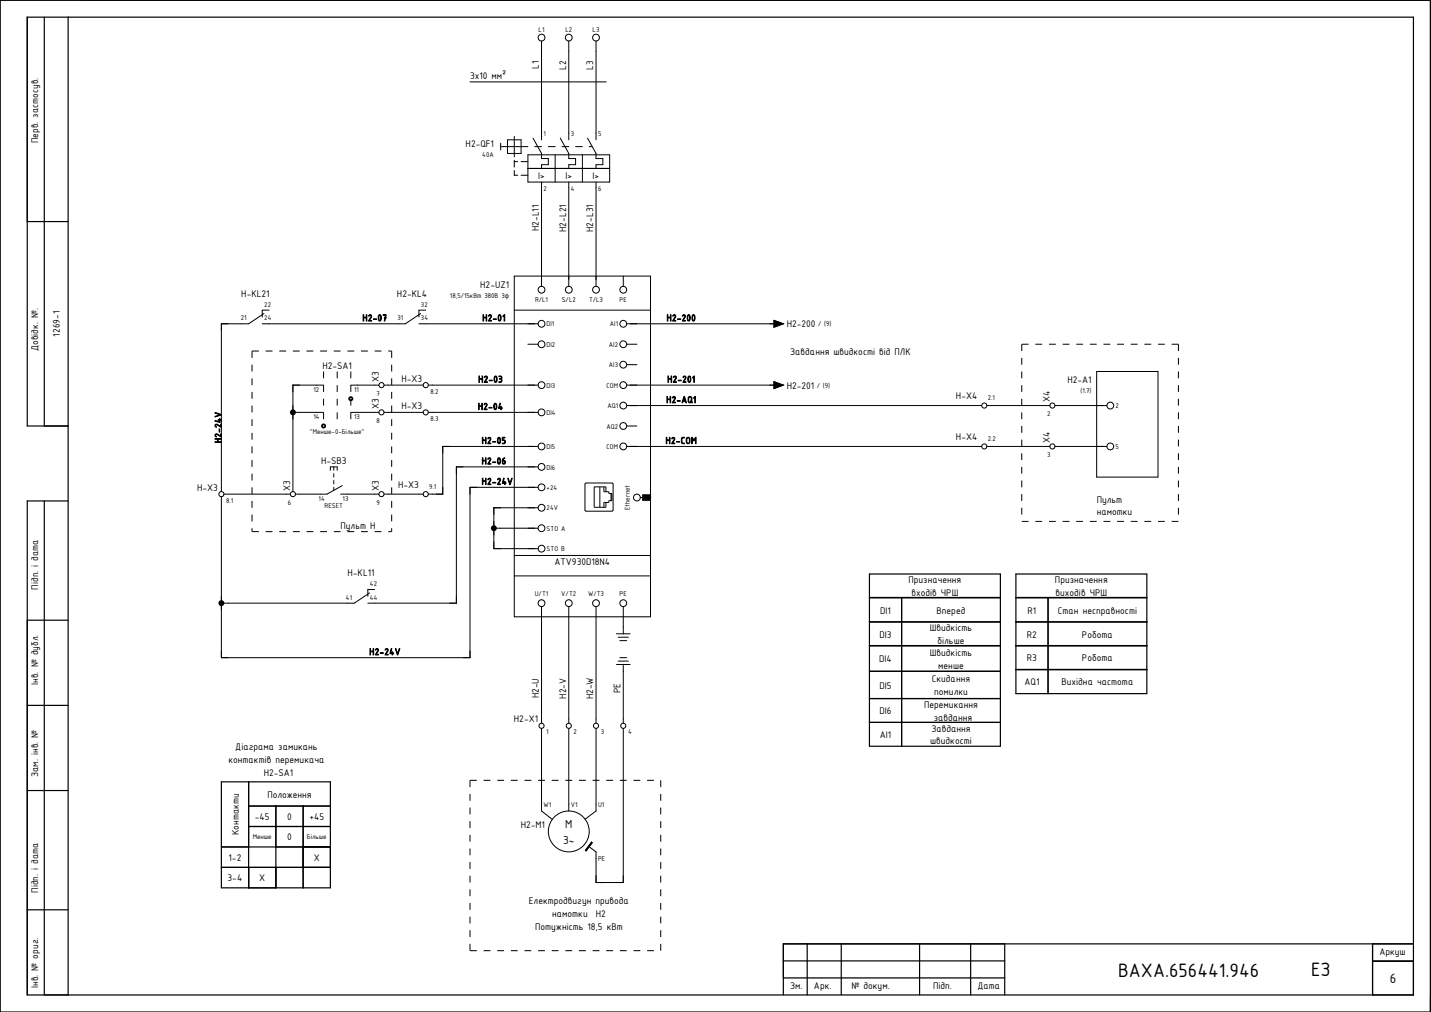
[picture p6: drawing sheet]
<svg xmlns="http://www.w3.org/2000/svg" width="420mm" height="297mm" viewBox="0 0 420 297" stroke-linecap="round" stroke-linejoin="round" font-family="sans-serif">
<g fill="none" stroke="#000" stroke-width=".35">
<path d="M0 0h420v297h-420zM13 5v120M20 5v287M8 65h12M20 125h-12v-120h407v287h-407v-145h12M13 147v145M255.3 168.5h38.4v6.9h-38.4zM255.3 175.5h38.4v43.5h-38.4zM264.7 175.5v43.5M298.3 168.5h38.4v6.9h-38.4zM298.3 175.5h38.4v28.1h-38.4zM307.7 175.5v28.1"/>
<path d="M8 182h12M255.3 182.6h38.4M255.3 189.6h38.4M255.3 182.5h38.4M255.3 189.5h38.4M255.3 197h38.4M298.3 182.6h38.4M298.3 189.6h38.4M298.3 182.5h38.4M298.3 196.6h38.4M298.3 189.5h38.4M298.3 196.5h38.4"/>
<path d="M8 207h12M255.3 205h38.4M255.3 212h38.4M8 232h12M65 229.5h32v31.1h-32zM73 236.6h24M73 229.5v31.1M81 236.6v24M89 236.6v24M65 248.6h32M65 254.6h32M73 242.6h24"/>
<path d="M8 267h12M237 277v15M247 277v15M270 277v15M285 277v15M295 277v15M403 277v15M415 277h-185v15M230 282h65M230 287h65M403 282h12M403 282.2h12"/>
</g>
<g fill="none" stroke="#000" stroke-width=".29">
<path d="M159 12v29M167 12v29M175 12v29M138 24h40M147 43h8M147 42v2M149 41h4v4h-4zM151 40v6M151 47v2M151 50v1.4h1M151 47.4h1M153 51.4h2"/>
<path d="M153 47.4h2M155 49.4h24M155 45.4h24v8h-24zM156.5 40.5l2.5 4.5v1.5h2v1.8h-2v1.1M157 43h2M159 53.4v30.6M161 43h2M163 45.4v8M164.5 40.5l2.5 4.5v1.5h2v1.8h-2v1.1M165 43h2M167 53.4v30.6M169 43h2"/>
<path d="M171 45.4v8M172.5 40.5l2.5 4.5v1.5h2v1.8h-2v1.1M173 43h.9M175 53.4v30.6M77.5 92l-4.5 3h-8v49.3M79 91h-2v2M123 95h35M123.5 92l-4.5 3h-42M125 91h-2v2M151 91h40M151 81h40v100h-40zM183 81v3"/>
<path d="M184 95h44M227.2 94l2.8 1-2.8 1zM95 113h-9v31.3M103 113h8.2M112.7 113h11.6M125.8 113h32.2M155 101h3M184 113h44M184 119h104.3M184 101h3M184 107h3M227.2 112l2.8 1-2.8 1z"/>
<path d="M289.8 119h18.5M309.7 119h15.3M322 109h18v31h-18zM86 121h9M97 138v-1h2v1M98 137v1M98 139v1M103 121h8.2M112.7 121h11.6M125.8 121h32.2M158 137h-24v40h-26M158 131h-28v14h-4.2"/>
<path d="M184 131h104.3M184 125h3M289.8 131h18.5M309.7 131h15.3M65.8 145h19.5M98 141v1M98 143v.9M100 145h11.2M100.5 142.5l-4.5 2.5h-9.2M112.7 145h11.6M145 155h13M158 143h-20v50h-73v-47.2"/>
<path d="M158 149h-13v12h13M172 141.8h7.8l.2 .2v7.8l-.2 .2h-7.8l-.2-.2v-7.8zM176.1 142.9v6M177.3 142.9v1.4h1.5v.6h.9v2.1h-.9v.5h-1.5v1.4M177.9 144.3v-1.4h-3.4v6h3.4v-1.4M179.4 144.9v2.1M188 146h.7M191 145.3h-2.3v1.5h2.3M108.5 174l-4.5 3h-39M110 173h-2v2M151 163h40M151 169h40"/>
<path d="M159 178v34.3M167 178v34.3M175 178v34.3M183 178v8M181 195h4M181 186h4M181.5 194h3M181.5 187h3M182 193h2M182 188h2M183 195v17.3M159 213.8v24.2l3.2 2.5"/>
<path d="M167 213.8v24.2M175 213.8v24.2l-3.2 2.4M183 213.8v45.2h-8v-9l-2.2-1.6M173.7 247.2l.2 .1-1.8 2.4-.2-.1z"/>
<circle cx="159" cy="11" r="1"/>
<circle cx="167" cy="11" r="1"/>
<circle cx="175" cy="11" r="1"/>
<circle cx="159" cy="85" r="1"/>
<circle cx="159" cy="95" r="1"/>
<circle cx="167" cy="85" r="1"/>
<circle cx="175" cy="85" r="1"/>
<circle cx="183" cy="85" r="1"/>
<circle cx="183" cy="95" r="1"/>
<circle cx="112" cy="113" r=".75"/>
<circle cx="125" cy="113" r=".75"/>
<circle cx="159" cy="113" r="1"/>
<circle cx="159" cy="101" r="1"/>
<circle cx="183" cy="119" r="1"/>
<circle cx="183" cy="113" r="1"/>
<circle cx="183" cy="101" r="1"/>
<circle cx="183" cy="107" r="1"/>
<circle cx="289" cy="119" r=".75"/>
<circle cx="309" cy="119" r=".75"/>
<circle cx="326" cy="119" r="1"/>
<circle cx="112" cy="121" r=".75"/>
<circle cx="125" cy="121" r=".75"/>
<circle cx="159" cy="137" r="1"/>
<circle cx="159" cy="131" r="1"/>
<circle cx="159" cy="121" r="1"/>
<circle cx="183" cy="125" r="1"/>
<circle cx="183" cy="131" r="1"/>
<circle cx="289" cy="131" r=".75"/>
<circle cx="309" cy="131" r=".75"/>
<circle cx="326" cy="131" r="1"/>
<circle cx="65" cy="145" r=".75"/>
<circle cx="86" cy="145" r=".75"/>
<circle cx="112" cy="145" r=".75"/>
<circle cx="125" cy="145" r=".75"/>
<circle cx="159" cy="143" r="1"/>
<circle cx="159" cy="155" r="1"/>
<circle cx="159" cy="149" r="1"/>
<circle cx="187" cy="146" r="1"/>
<circle cx="159" cy="161" r="1"/>
<circle cx="159" cy="177" r="1"/>
<circle cx="167" cy="177" r="1"/>
<circle cx="175" cy="177" r="1"/>
<circle cx="183" cy="177" r="1"/>
<circle cx="159" cy="213" r=".75"/>
<circle cx="167" cy="213" r=".75"/>
<circle cx="175" cy="213" r=".75"/>
<circle cx="183" cy="213" r=".75"/>
<circle cx="167" cy="244" r="6"/>
</g>
<g fill="none" stroke="#000" stroke-width=".5">
<circle cx="103" cy="117" r=".49"/>
<circle cx="95" cy="125" r=".49"/>
</g>
<g fill="none" stroke="#000" stroke-width=".29" stroke-dasharray="2 2" stroke-linecap="butt">
<path d="M74 103h41M74 103v53M95 109v8M95 117v8M99 109v8M99 117v8M103 109v8M103 117v8M115 103v53M300 101h46M300 101v52M346 101v52"/>
<path d="M74 156h41M300 153h46"/>
</g>
<g fill="#000">
<circle cx="86" cy="121" r=".88"/>
<circle cx="145" cy="155" r=".88"/>
<circle cx="65" cy="177" r=".88"/>
</g>
<path d="M138 229h56M138 229v50M194 229v50M138 279h56" fill="none" stroke="#000" stroke-width=".3" stroke-dasharray="2 2" stroke-linecap="butt"/>
<path d="M227.2 94l2.8 1-2.8 1zM227.2 112l2.8 1-2.8 1zM188.7 145.3h2.3v1.5h-2.3zM173.7 247.2l.2 .1-1.8 2.4-.2-.1z" fill="#000" stroke="#000" stroke-width=".29"/>
<g font-size="6.1">
<text x="328.3" y="286.7">ВАХА.656441.946</text>
<text x="385" y="286.5">ЕЗ</text>
</g>
<text font-size="4.3" x="408" y="288.6">6</text>
<g font-size="3.7">
<text x="165.9" y="243.1">M</text>
<text x="165.3" y="247.6">3~</text>
</g>
<g font-size="3.1">
<text x="138" y="23.2">3x10 мм²</text>
<text x="158.2" y="20.2" transform="rotate(-90 158.2 20.2)">L1</text>
<text x="166.2" y="20.4" transform="rotate(-90 166.2 20.4)">L2</text>
<text x="174.2" y="20.4" transform="rotate(-90 174.2 20.4)">L3</text>
<text x="11.2" y="42" transform="rotate(-90 11.2 42)">Перв. застосув.</text>
<text x="136.7" y="43">Н2-QF1</text>
<text x="158" y="52.5">I&gt;</text>
<text x="166" y="52.5">I&gt;</text>
<text x="174" y="52.5">I&gt;</text>
<text x="158.2" y="67.9" transform="rotate(-90 158.2 67.9)">Н2-L11</text>
<text x="166.2" y="68.1" transform="rotate(-90 166.2 68.1)">Н2-L21</text>
<text x="174.2" y="68.1" transform="rotate(-90 174.2 68.1)">Н2-L31</text>
<text x="70.9" y="87.1">Н-KL21</text>
<text x="116.6" y="87.1">Н2-KL4</text>
<text x="141" y="84.5">Н2-UZ1</text>
<text x="17.6" y="98.8" transform="rotate(-90 17.6 98.8)">1269-1</text>
<text x="231" y="96.1">Н2-200</text>
<text x="11.2" y="103" transform="rotate(-90 11.2 103)">Довідк. №.</text>
<text x="232" y="104.2">Завдання швидкості від ПЛК</text>
<text x="94.7" y="108.2">Н2-SA1</text>
<text x="111.2" y="112" transform="rotate(-90 111.2 112)">X3</text>
<text x="117.9" y="112">Н-X3</text>
<text x="313.4" y="112.5">Н2-A1</text>
<text x="231" y="114.1">Н2-201</text>
<text x="280.7" y="117.2">Н-X4</text>
<text x="308.2" y="118" transform="rotate(-90 308.2 118)">X4</text>
<text x="111.2" y="120" transform="rotate(-90 111.2 120)">X3</text>
<text x="117.9" y="120">Н-X3</text>
<text x="280.7" y="129.2">Н-X4</text>
<text x="308.2" y="130" transform="rotate(-90 308.2 130)">X4</text>
<text x="94.3" y="136.1">Н-SB3</text>
<text x="116.9" y="143.2">Н-X3</text>
<text x="57.9" y="144">Н-X3</text>
<text x="85.2" y="144" transform="rotate(-90 85.2 144)">X3</text>
<text x="111.2" y="144" transform="rotate(-90 111.2 144)">X3</text>
<text x="322" y="147.5">Пульт</text>
<text x="100" y="155.2">Пульт Н</text>
<text x="322" y="151.2">намотки</text>
<text x="162.8" y="165.7">ATV930D18N4</text>
<text x="11.2" y="173" transform="rotate(-90 11.2 173)">Підп. і дата</text>
<text x="102.1" y="169.1">Н-KL11</text>
<text x="266.8" y="171.1">Призначення</text>
<text x="309.8" y="171.1">Призначення</text>
<text x="267.6" y="174.9">входів ЧРШ</text>
<text x="309.9" y="174.9">виходів ЧРШ</text>
<text x="258.4" y="180.1">DI1</text>
<text x="273" y="185.2">Швидкість</text>
<text x="275" y="180.1">Вперед</text>
<text x="301.7" y="180.1">R1</text>
<text x="310.6" y="180.1">Стан несправності</text>
<text x="258.2" y="187.1">DI3</text>
<text x="275.3" y="189">більше</text>
<text x="301.5" y="187.1">R2</text>
<text x="317.7" y="187.1">Робота</text>
<text x="258.1" y="194.3">DI4</text>
<text x="273" y="192.5">Швидкість</text>
<text x="275.5" y="196.2">менше</text>
<text x="301.5" y="194.1">R3</text>
<text x="317.7" y="194.1">Робота</text>
<text x="11.2" y="201" transform="rotate(-90 11.2 201)">Інв. № дубл.</text>
<text x="182.2" y="203.5" transform="rotate(-90 182.2 203.5)">PE</text>
<text x="258.2" y="202.1">DI5</text>
<text x="273.6" y="200.2">Скидання</text>
<text x="274.3" y="204">помилки</text>
<text x="300.8" y="201.1">AQ1</text>
<text x="311.7" y="201.1">Вихідна частота</text>
<text x="158.2" y="205" transform="rotate(-90 158.2 205)">Н2-U</text>
<text x="166.2" y="205.1" transform="rotate(-90 166.2 205.1)">Н2-V</text>
<text x="174.2" y="205.3" transform="rotate(-90 174.2 205.3)">Н2-W</text>
<text x="258.2" y="209.6">DI6</text>
<text x="271.3" y="207.7">Перемикання</text>
<text x="150.9" y="212">Н2-X1</text>
<text x="273.5" y="214.7">Завдання</text>
<text x="274.1" y="211.5">завдання</text>
<text x="69.1" y="220.2">Діаграма замикань</text>
<text x="258.3" y="216.6">AI1</text>
<text x="273.1" y="218.5">швидкості</text>
<text x="67.1" y="223.9">контактів перемикача</text>
<text x="77.4" y="227.7">Н2-SA1</text>
<text x="11.2" y="228" transform="rotate(-90 11.2 228)">Зам. інв. №</text>
<text x="78.5" y="234.1">Положення</text>
<text x="70.1" y="245.2" transform="rotate(-90 70.1 245.2)">Контакти</text>
<text x="74.8" y="240.7">-45</text>
<text x="84.3" y="240.7">0</text>
<text x="90.8" y="240.7">+45</text>
<text x="152.9" y="243">Н2-M1</text>
<text x="84.3" y="246.7">0</text>
<text x="67.1" y="252.7">1-2</text>
<text x="92.1" y="252.7">Х</text>
<text x="11.2" y="262" transform="rotate(-90 11.2 262)">Підп. і дата</text>
<text x="66.8" y="258.7">3-4</text>
<text x="76.1" y="258.7">Х</text>
<text x="155.3" y="265.4">Електродвигун привода</text>
<text x="162.1" y="269.1">намотки</text>
<text x="174.9" y="269.1">Н2</text>
<text x="157.1" y="272.9">Потужність 18,5 кВт</text>
<text x="405" y="280.2">Аркуш</text>
<text x="11.2" y="290" transform="rotate(-90 11.2 290)">Інв. № ориг.</text>
<text x="232" y="290.2">Зм.</text>
<text x="239" y="290.2">Арк.</text>
<text x="250" y="290.2">№ докум.</text>
<text x="274" y="290.2">Підп.</text>
<text x="287" y="290.2">Дата</text>
</g>
<g font-size="2.9">
<text x="106.4" y="94.2">‎Н2-07</text>
<text x="141.6" y="94.2">‎Н2-01</text>
<text x="195.7" y="94.2">‎Н2-200</text>
<text x="140.4" y="112.2">‎Н2-03</text>
<text x="195.9" y="112.2">‎Н2-201</text>
<text x="195.6" y="118.2">‎Н2-AQ1</text>
<text x="140.3" y="120.2">‎Н2-04</text>
<text x="65" y="130" transform="rotate(-90 65 130)">‎</text>
<text x="65" y="130" transform="rotate(-90 65 130)">Н</text>
<text x="65" y="130" transform="rotate(-90 65 130)">2</text>
<text x="65" y="130" transform="rotate(-90 65 130)">-</text>
<text x="65" y="130" transform="rotate(-90 65 130)">4</text>
<text x="65" y="130" transform="rotate(-90 65 130)">V</text>
<text x="141.4" y="130.2">‎Н2-05</text>
<text x="195.4" y="130.2">‎Н2-COM</text>
<text x="141.4" y="136.2">‎Н2-06</text>
<text x="141.4" y="142.2">‎Н2-24V</text>
<text x="108.4" y="192.2">‎Н2-24V</text>
</g>
<g font-size="2.2">
<text x="158.1" y="9.5">L1</text>
<text x="166" y="9.5">L2</text>
<text x="174" y="9.5">L3</text>
<text x="159.6" y="39.9">1</text>
<text x="167.6" y="39.9">3</text>
<text x="175.6" y="39.9">5</text>
<text x="141.6" y="46">40А</text>
<text x="159.6" y="56.2">2</text>
<text x="167.6" y="56.2">4</text>
<text x="175.6" y="56.2">6</text>
<text x="132.1" y="87.4">18,5/15кВт 380В 3ф</text>
<text x="157.1" y="88.7">R/L1</text>
<text x="164.9" y="88.7">S/L2</text>
<text x="172.9" y="88.7">T/L3</text>
<text x="181.9" y="88.7">PE</text>
<text x="70.7" y="94.1">21</text>
<text x="77.6" y="90.1">22</text>
<text x="77.6" y="94.1">24</text>
<text x="116.7" y="94.1">31</text>
<text x="123.6" y="90.1">32</text>
<text x="123.6" y="94.1">34</text>
<text x="160.5" y="95.8">DI1</text>
<text x="179.1" y="95.8">AI1</text>
<text x="240.2" y="95.8">/ (9)</text>
<text x="160.5" y="101.8">DI2</text>
<text x="178.8" y="101.8">AI2</text>
<text x="178.8" y="107.8">AI3</text>
<text x="160.5" y="113.8">DI3</text>
<text x="178.1" y="113.8">COM</text>
<text x="239.8" y="113.8">/ (9)</text>
<text x="92" y="115">12</text>
<text x="104" y="115">11</text>
<text x="110.5" y="116.2">7</text>
<text x="126.4" y="115.6">8.2</text>
<text x="178.4" y="119.8">AQ1</text>
<text x="290" y="117.5">2.1</text>
<text x="317.2" y="115.4">(1.7)</text>
<text x="327.5" y="119.8">2</text>
<text x="92" y="123">14</text>
<text x="104" y="123">13</text>
<text x="110.5" y="124.2">8</text>
<text x="126.4" y="123.6">8.3</text>
<text x="160.5" y="121.8">DI4</text>
<text x="178.1" y="125.8">AQ2</text>
<text x="307.5" y="122.2">2</text>
<text x="91" y="127.5">&quot;Менше-0-Більше&quot;</text>
<text x="160.5" y="131.8">DI5</text>
<text x="178.1" y="131.8">COM</text>
<text x="290" y="129.5">2.2</text>
<text x="327.5" y="131.8">5</text>
<text x="160.5" y="137.8">DI6</text>
<text x="307.5" y="134.2">3</text>
<text x="126" y="143.5">9.1</text>
<text x="160.5" y="143.8">+24</text>
<text x="66.4" y="147.6">8.1</text>
<text x="84.5" y="148.2">6</text>
<text x="93.6" y="147">14</text>
<text x="95.3" y="149.2">RESET</text>
<text x="100.6" y="147">13</text>
<text x="110.5" y="148.2">9</text>
<text x="160.5" y="149.8">24V</text>
<text x="184.9" y="149.8" transform="rotate(-90 184.9 149.8)">Ethernet</text>
<text x="160.5" y="155.8">STO A</text>
<text x="160.5" y="161.8">STO B</text>
<text x="108.6" y="172.1">42</text>
<text x="101.6" y="176.1">41</text>
<text x="108.6" y="176.1">44</text>
<text x="157" y="175">U/T1</text>
<text x="164.8" y="175">V/T2</text>
<text x="172.7" y="175">W/T3</text>
<text x="181.9" y="175">PE</text>
<text x="160.4" y="215.6">1</text>
<text x="168.4" y="215.6">2</text>
<text x="176.4" y="215.6">3</text>
<text x="184.4" y="215.6">4</text>
<text x="159.6" y="236.9">W1</text>
<text x="167.6" y="236.9">V1</text>
<text x="175.6" y="236.9">U1</text>
<text x="74.2" y="246.4">Менше</text>
<text x="90.1" y="246.4">Більше</text>
<text x="175.6" y="252.8">PE</text>
</g>
</svg>
